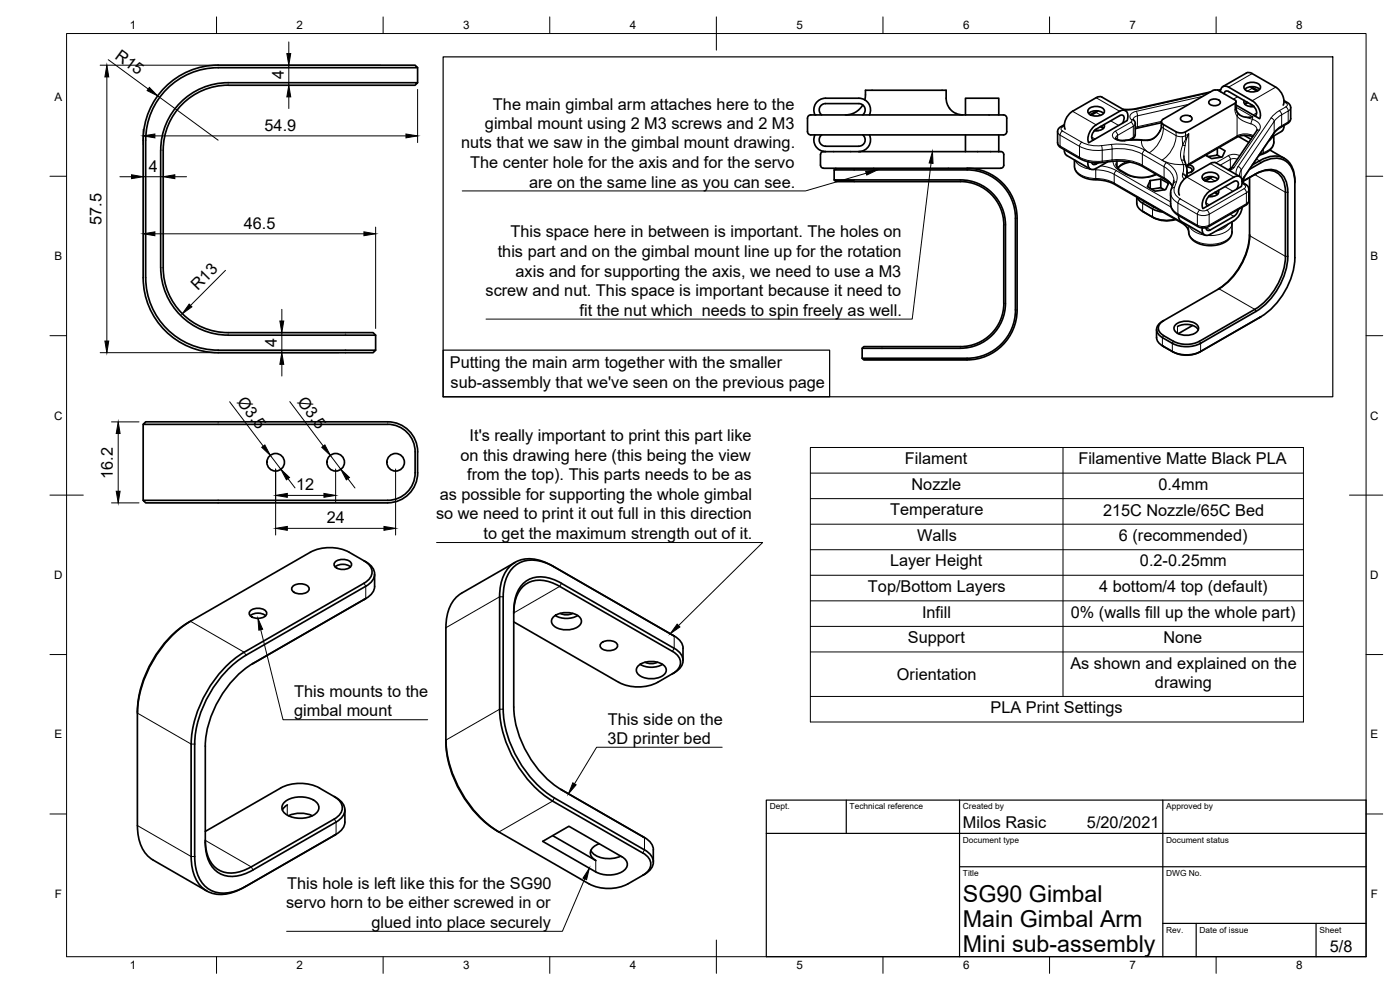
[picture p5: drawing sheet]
<svg xmlns="http://www.w3.org/2000/svg" width="420mm" height="297mm" viewBox="0 0 420 297" stroke-linecap="round" stroke-linejoin="round" font-family="sans-serif">
<!-- layer: Visible -->
<g fill="none" stroke="#000" stroke-width=".51">
<path d="M65.5 19.6h59.1l.7 .7h-59.8a21.7 21.7 0 0 0-21.8 21.8v41.2M65.5 19.5a22.5 22.5 0 0 0-22.5 22.6v41.2M125.3 20.3v4.5M243.3 34.5h57.8M243.3 34.5a1.01 1.01 0 0 0-1 1v4a1.71 1.71 0 0 0 2.2 1h55.8a1.54 1.54 0 0 0 1.9-1l-.1-4a.97 .97 0 0 0-1-1M246.6 34.5a1.89 1.89 0 0 1-.6-2.1 1.89 1.89 0 0 1 1.7-1.3h10.1a1.89 1.89 0 0 1 1.7 1.3 1.89 1.89 0 0 1-.6 2.1M258.9 31.5a6.1 6.1 0 0 1-5.2 3M259.5 30l.2-2.9h24.3v2.4a5 5 0 0 0 2.9 4.6M260.9 34.5a3.5 3.5 0 0 0-3.1-5h-10.1a3.5 3.5 0 0 0-3.1 5M287 34l2 .5M289.8 34.5v-5h9.9v5M319.4 37.4l-1.4 .9-.6 .8 .1 4.3 .7 .8 6 3.4 2.2 .9 2.1 .3 8-.5 4 .7 2.1 .8 7.1 4 1.2 .9 .9 1.2"/>
<path d="M326.7 34a3.6 3.6 0 0 1 4.5 0M326.8 32.7a3.4 3.4 0 0 1 4.6 .3 1.57 1.57 0 0 1-1.8 1.8h-1.3a1.43 1.43 0 0 1-1.4-.6 1.43 1.43 0 0 1-.1-1.5zM328.5 39.1l1.2 .1M329 29.3l-7.1 4.1a4.9 4.9 0 0 0-2.2 5.4M329 33.7l-1.5 .9M329 37.5a4.9 4.9 0 0 0-2.3 5.3M329 38.8a2.47 2.47 0 0 0-1.1 3.1l.2 .1M329.2 33.3l-2 1.1M329.5 33.3l-.5 .4M330.2 38l.8 .6M330.4 37.9l.8 .5M330.7 29.1l7.1 4.1"/>
<path d="M330.7 29.1l-.6-.1-1.1 .3M331.4 37.4a1.6 1.6 0 0 1-1.9 1.8h-1.1M336.8 37l.5-1.3a.86 .86 0 0 0-.2-1 .86 .86 0 0 0-1.1 0l-7 4.1M338.1 36.2l-11.3 6.6M338.3 36.2a2.21 2.21 0 0 0-.9-3.1l-1.4 .3-7 4.1M340.1 35.8l.6 1.1v3.6l-.4 .8-.9 .6M348.6 36.8l-7.9 1.8M348.6 36.5l-.1 1.9-.6 1.3-1.1 1.3-1.3 .8-1.1 .2-4.2-.1-3.6 .2-1.1-.2-.7-.5M349.1 35.7a.86 .86 0 0 0-.5 .8 .86 .86 0 0 0 .5 .8M354.5 35.1a2.28 2.28 0 0 1 3.2 .3 1.51 1.51 0 0 1-2 1.2 1.05 1.05 0 0 1-1.1-.3 1.05 1.05 0 0 1-.1-1.2zM362.9 30.3a2.28 2.28 0 0 1 3.3 .3 1.51 1.51 0 0 1-2 1.1 1.05 1.05 0 0 1-1.1-.3 1.05 1.05 0 0 1-.2-1.1zM363.3 27.6l-22.1 5-2.1 .2h-2"/>
<path d="M366.3 26.9l-.8 .2M367 26l7.1-4.1 .6-.2 1.1 .4 7.1 4a4.9 4.9 0 0 1 2.2 5.4M368.7 27.5l7.1 4a2.47 2.47 0 0 1 1.1 3.1l-.3 .2M368.7 26.1l7.1 4.1a4.9 4.9 0 0 1 2.2 5.4M368.7 27.5a.8 .8 0 0 0-.9-.1 .8 .8 0 0 0-.4 .7M368.7 26.2a1.5 1.5 0 0 0-1.7-.2 1.5 1.5 0 0 0-.7 1.5M370.9 32.1l.2 1.1 .9 1.2M370.9 30.6l-.3 .4-15.2 8.7-1 .2-1-.2-4.3-2.4M370.9 30.6v-.4l-5.5-3.2h-1l-15.3 8.7M370.9 31.5l7 4M370.9 30.6v2M371.9 34.4l2 .8 2-.2"/>
<path d="M373.4 30.1a1.6 1.6 0 0 0 1.9 1.9h1M373.6 26.8a3.6 3.6 0 0 1 4.4 0M373.6 25.4a3.4 3.4 0 0 1 4.6 .4 1.57 1.57 0 0 1-1.8 1.7h-1.2a1.43 1.43 0 0 1-1.5-.5 1.43 1.43 0 0 1-.1-1.6zM374.4 30.7l-.8 .5M374.5 30.8l-.8 .6M375.3 26l1.9 1.3M375.6 26l1.9 1.2M376.3 31.9h-1.2M377.3 38.9l-7.8 11.7-.8 .4M385.3 30.2l1.5 .8 .5 .9-.1 4.3-.4 .6-3.2 1.9-1.1 1.1-9.8 14.3M385.3 37.6l-.1 .9-.3 .7-3.4 2M244.6 40.5a3.5 3.5 0 0 0 3.1 5"/>
<path d="M246.6 40.5a1.91 1.91 0 0 0-.6 2.1 1.91 1.91 0 0 0 1.7 1.3h10.1a1.89 1.89 0 0 0 1.7-1.3 1.89 1.89 0 0 0-.6-2.1M247.7 45.5h10M247.7 45.5a1.23 1.23 0 0 0-1.4 .9l-.1 3.2a1.78 1.78 0 0 0 2.3 .9h50.8a1.52 1.52 0 0 0 1.9-.9v-3.2a1.19 1.19 0 0 0-1.5-.9M250.3 51v3M250.8 50.5l-.5 .5h39.9M257.7 45.5h42M260.9 40.5a3.5 3.5 0 0 1-3.1 5M289.8 40.5v5M290.2 51a14.5 14.5 0 0 1 14.5 14.5l.1 27.5a14.5 14.5 0 0 1-14.6 14.5M290.2 50.5a15 15 0 0 1 15 15v27.5a15 15 0 0 1-15 15M299.7 40.5v5M319.4 44.9l.1 .9 .6 .8 7.1 4.1"/>
<path d="M322.5 48l.1 2.6 .6 1.2 1 .9 2.5 1 4.9 .5 2.9 1.1 20.7 12 1.2 1.2 .6 2.2 .4 .8 1 .9 1.2 .6 1.6 .5 2.4 .2 2.4-.4 1.9-.8 1.1-1 .6-1.1 .1-3.8M326.5 48.5a1.61 1.61 0 0 0 .4 2 1.61 1.61 0 0 0 2.1 0M327.7 48.7a.78 .78 0 0 0 .5 .7 .78 .78 0 0 0 .8-.2l.6-.3M332.4 48.6l-3.4 2M334.9 49.2l.4 1.1 .9 .8 2.5 1.4 1.3 .4 1.6 .3h2l1.7-.3 1.6-.7M339.2 48.6l-2.3 .8-1.4 1.1M341.2 59.1a3.8 3.8 0 0 0 .8 3.6l.9 .7a14.1 14.1 0 0 0 5.1 2.5l2.4 .2 2.4-.3M341.3 59.2l1.1 1.5 3.5 2 1.4 .6 1.7 .3M345.2 54.2l3.2-.5 2.3 1.3-.9 1.9-3.1 .5-2.4-1.4zM345.2 54.2v2.3M348.4 53.7v2.6l-2.8 .5M348.4 56.3l1 .6"/>
<path d="M352.3 54.1l-1 3.5v3.8l.5 1.4 1.7 1.7 6.1 3.5 1.3 .4 1.8-.4 11.3-6.5 .5-.5 .3-.8v-3.7l-.5-.8-1.5-1.2M355.3 46.8l.1 .9 .8 2.6 .1 2.8M356.1 50l1.2 .4a.71 .71 0 0 1 .1 1.3M356.8 49.4a1.16 1.16 0 0 1 1.3 .7 1.16 1.16 0 0 1-.3 1.3l-1.5 .5M361 53.8a3.6 3.6 0 0 1 4.5 0M361.1 52.4a3.4 3.4 0 0 1 4.6 .4 1.57 1.57 0 0 1-1.8 1.7h-1.3a1.43 1.43 0 0 1-1.4-.5 1.43 1.43 0 0 1-.1-1.6zM362.2 46.4v.3M362.8 58.9h1.1M363.2 49.1l-7 4a4.9 4.9 0 0 0-2.3 5.4M363.3 49.1l1.1-.4 .6 .2 7.1 4.1M363.3 57.2a4.9 4.9 0 0 0-2.3 5.4M363.3 58.5a2.47 2.47 0 0 0-1.1 3.1l.2 .2"/>
<path d="M363.5 53l-2 1.2M363.8 53l-2 1.3M364.5 57.8l.8 .6M364.7 57.7l.8 .5M365.3 44.5v2.1l-2.7 .4M365.3 46.6l1.1 .6M365.7 57.1a1.6 1.6 0 0 1-2 1.9h-1M365.9 44.2l1.8 1.1-.9 1.8-3.2 .5-1.8-1M369.3 50.7l-.5 .3M371.1 56.8l.5-1.3a.86 .86 0 0 0-.2-1 .86 .86 0 0 0-1.1 0l-7.1 4M371.7 40.9l3.1 1.8M371.9 52.7l.1 .2"/>
<path d="M372.4 56l-11.3 6.5M372.6 55.9a2.21 2.21 0 0 0-.9-3.1l-1.4 .3-7.1 4.1M373.4 40.6l2 1.2M373.5 53l-.7 1.5a18.4 18.4 0 0 1 7.6-3.6 5.3 5.3 0 0 1 6 5.4l.1 20.6a21.1 21.1 0 0 1-9.6 16.5l-16.6 9.6a9.4 9.4 0 0 1-8.5 0 8 8 0 0 1-4.5-3.3 2.72 2.72 0 0 1 1.9-3.5l16.6-9.6a20.3 20.3 0 0 0 9.2-15.9M375 50.8a14.7 14.7 0 0 1 8.2-3.3 5.8 5.8 0 0 1 5.3 5.9l.1 1.4M375 53.2v17.5M375.9 49.5a13.7 13.7 0 0 1 6.8-2.7 5.7 5.7 0 0 1 5.6 5l.3 2.6v22.9a22.6 22.6 0 0 1-10.3 17.8M376 41l-2.6-.4-2.2 .5-15.1 8.8M376.6 52.3a5.7 5.7 0 0 1 8.1 1 7.9 7.9 0 0 1 1.1 4.4v19.2a20.3 20.3 0 0 1-9.2 15.9l-16.6 9.6a8.6 8.6 0 0 1-7.8 0l-3-1.7M381.1 45l4.4 2.5M382.3 40.8v2.1l-.8 1.7-1.5 1.2-2.2 .9M342.9 63.4l.4 .2"/>
<path d="M342.9 60.1l3.8 2.2M343.3 63.6a12.8 12.8 0 0 0 5.2 2.5l2.7 .1 1.6-.4M343.3 63.6h.1M353.7 64.6l.1 .9 .6 .9 7.1 4.1M360.8 68.4a1.59 1.59 0 0 0 .5 1.9 1.59 1.59 0 0 0 1.9 0M361.9 68.3a.8 .8 0 0 0 .5 .8 .8 .8 0 0 0 .8-.1M370.3 66.2l-7.1 4.1M371.6 62.8l-.6 1.4-.7 .7-7.1 4.1M372.8 62.2l-.6 2-.9 1.2-1 .8M375 70.3a21.1 21.1 0 0 1-9.4 16.4M43 83.3a22.5 22.5 0 0 0 22.5 22.5h46.5l.7-.7h-47.2M43.7 83.3a21.7 21.7 0 0 0 21.8 21.8"/>
<path d="M347.1 98.9l.2 3.3 .6 .8 1 .7M349.2 96.2a2.36 2.36 0 0 0-1.6 2.2 2.36 2.36 0 0 0 1.6 2.3M352.9 97.4a5.2 5.2 0 0 1 6.6 .4 1.79 1.79 0 0 1-1.5 2.5 5.2 5.2 0 0 1-5.5-1.1 1.39 1.39 0 0 1 .4-1.8zM353.4 98a4.9 4.9 0 0 1 6.2 1M357.9 97.6l-4.3 2.5M378 95.2v.1M378.3 95.1l-18.3 10.6a8.6 8.6 0 0 1-7.8 0l-3.4-2M378.4 95.1l-.4 .2M112.7 100.6l-.7-.8h-43.5a19.5 19.5 0 0 1-19.5-19.5v-35.2a19.5 19.5 0 0 1 19.5-19.5h56.1l.7-.8h-56.8a20.3 20.3 0 0 0-20.3 20.3v35.2a20.3 20.3 0 0 0 20.3 20.3h44.2v4.5M258.7 104.5a2.34 2.34 0 0 1 2.4-.5h27.2a13 13 0 0 0 12.9-13l.1-23.5a13 13 0 0 0-13.1-13h-35.5a2.38 2.38 0 0 1-2.4-.5h38a13.5 13.5 0 0 1 13.5 13.5v23.5a13.5 13.5 0 0 1-13.6 13.5h-29.5v3M290.2 107.5h-31.5a2.34 2.34 0 0 0 2.4 .5h29.1M348.8 103.8a12.7 12.7 0 0 0 6.4 2.6l2.7-.1 2.4-.8"/>
<path d="M349.2 103.9h.1M43 127.3v22.8M125.3 135.6v6.3M125.3 135.6a9 9 0 0 0-9-9h-72.6l-.7 .7h73.3a8.2 8.2 0 0 1 8.3 8.3v6.3a8.3 8.3 0 0 1-8.3 8.2h-73.3l.7 .8h72.6a9 9 0 0 0 9-9M87.9 175.9a3.6 3.6 0 0 1 4.8 .4 1.58 1.58 0 0 1-1.7 1.8 2.81 2.81 0 0 1-3.5-1.4zM100.6 170.1a3.8 3.8 0 0 1 4.6 0M100.6 168.6a3.6 3.6 0 0 1 4.8 .4 1.58 1.58 0 0 1-1.7 1.8 2.81 2.81 0 0 1-3.5-1.4zM109.2 168.3a19.7 19.7 0 0 0-7.4-3.7 12.9 12.9 0 0 0-8.7 1.1l-36 20.7a35.2 35.2 0 0 0-15.9 27.6M109.2 179.9l-33.5 19.3M109.3 168.3a3.5 3.5 0 0 1 2.4 3.3 3.5 3.5 0 0 1-2.4 3.4l-36 20.7a35.1 35.1 0 0 0-15.9 27.5M109.3 168.3l.5 .3M109.3 179.9h.1"/>
<path d="M109.8 179.6l-33.9 19.5a31.6 31.6 0 0 0-14.3 24.8v28.8a9.7 9.7 0 0 0 5.2 9.8 10.5 10.5 0 0 0 9.1-1.5l25-14.3M109.8 168.6a3.7 3.7 0 0 1 1.6 6.1l-1.6 1.2-36 20.7a34 34 0 0 0-15.4 26.6M112.4 172.2v3.7M112.4 175.9a4.9 4.9 0 0 1-3.1 4M149.9 179.1v33.7M154.6 168.7l-16.1 9.3a10.7 10.7 0 0 0-4.6 9l-.1 35.7a33.9 33.9 0 0 0 15.9 26.9M165.8 169.8l36.5 21M165.8 169.8a11.1 11.1 0 0 0-11.7-.8 11.6 11.6 0 0 0-4.2 10M166.4 170.1a10.8 10.8 0 0 0-10.9-1 10.9 10.9 0 0 0-4.5 10v33.7a34 34 0 0 0 15.4 26.6l27 15.6a3.7 3.7 0 0 1 1.6 6.1l-2.1 1.5a3.5 3.5 0 0 0 2.4-3.3 3.5 3.5 0 0 0-2.4-3.4l-27.1-15.5M57.1 186.4a33.7 33.7 0 0 0-15.9 26.9M75.1 184.7a3.8 3.8 0 0 1 4.6 0M75.1 183.3a3.6 3.6 0 0 1 4.9 .3 1.58 1.58 0 0 1-1.7 1.9 2.81 2.81 0 0 1-3.5-1.5z"/>
<path d="M154.2 186.6l31.5 18.1a12.9 12.9 0 0 0 11.7 0l4.4-2.6M154.2 183.9a9.4 9.4 0 0 1 4.5-9.2 9.8 9.8 0 0 1 9.3 1.2l33.8 19.5a3.5 3.5 0 0 1 2.4 3.4 3.5 3.5 0 0 1-2.4 3.4M166.2 185a6.4 6.4 0 0 1 8 .4 1.88 1.88 0 0 1-1 2.8 6.4 6.4 0 0 1-7.4-.8 1.69 1.69 0 0 1 .4-2.4zM166.6 184.7a6.9 6.9 0 0 0 6.8 0M168.1 184l1.6 .5 1.2-.1 1-.4M180.4 193a3.6 3.6 0 0 1 4.9 .3 1.58 1.58 0 0 1-1.7 1.8 2.81 2.81 0 0 1-3.5-1.4zM191.7 199.6a6.4 6.4 0 0 1 7.9 .5 1.88 1.88 0 0 1-1 2.8 6.4 6.4 0 0 1-7.3-.9 1.69 1.69 0 0 1 .4-2.4zM192.1 199.3a6.9 6.9 0 0 0 6.7 0M193.6 198.7l1 .3 1.2 .1 1.5-.4M201.8 190.5l.6 .3M202.4 190.8l1.2 .9 1.2 1.6 .2 1.2v3.7M41.2 213.4v34.3a11.5 11.5 0 0 0 4.7 10.3l16.1 9.3"/>
<path d="M149.9 212.8a35.2 35.2 0 0 0 16 27.5M201.8 202.1a4.3 4.3 0 0 0 3-5 5.2 5.2 0 0 0-2.4-2.6l-33.9-19.5a9.6 9.6 0 0 0-11-.3 10.6 10.6 0 0 0-3.3 8.6v28.9a31.7 31.7 0 0 0 14.3 24.8M57.4 223.3v33.7a11.1 11.1 0 0 0 5.2 10.6 11.5 11.5 0 0 0 10.7-1.4l27.6-15.9M58.4 223.3v33.7a10.9 10.9 0 0 0 4.5 9.9 10.8 10.8 0 0 0 10.9-1M84.2 236.5l-22.6 13M84.2 236.4a12.9 12.9 0 0 1 11.7 0M95.9 236.5l4.4 2.5a3.5 3.5 0 0 1 2.4 3.4 3.5 3.5 0 0 1-2.4 3.3l-24.9 14.4M100.4 239a4.3 4.3 0 0 1 2.9 5.1 5.2 5.2 0 0 1-2.4 2.5M133.8 222.1a35.2 35.2 0 0 0 15.9 27.5l27.1 15.6a12.9 12.9 0 0 0 11.6 0l4.5-2.6M168.3 236.8l25.8 14.9 1.5 1.6 .5 1.7M61.6 252.1a9.4 9.4 0 0 0 4.6 9.2 9.8 9.8 0 0 0 9.2-1.2M85.5 240.5a7.8 7.8 0 0 1 9.8 .6 2.33 2.33 0 0 1-1.2 3.5 8 8 0 0 1-9.1-1.1 2.09 2.09 0 0 1 .5-3z"/>
<path d="M86.2 241.5l-1 .9-.4 .6M86.6 244.7a8.9 8.9 0 0 1 7.1 0M100.9 250.3l-.6 .3M103.5 243v3.7M103.5 246.7l-.5 1.7-.9 1-1.2 .9M162.9 252.4l7.8-4.5 15.9 9.2a2.38 2.38 0 0 1 1.7 2.2 2.38 2.38 0 0 1-1.6 2.3 8.7 8.7 0 0 1-7.9 0zM165.9 250.7l12.9 7.5a2.36 2.36 0 0 1-1.6-2.1 2.36 2.36 0 0 1 1.4-2.3l1.3-.6M177.3 255.2a6.3 6.3 0 0 0 6.5 2.4l2.5-.7M192.9 251l.6 .3M196.1 255v3.7"/>
<circle cx="82.7" cy="138.7" r="2.64"/>
<circle cx="100.7" cy="138.7" r="2.64"/>
<circle cx="118.7" cy="138.7" r="2.64"/>
</g>
<!-- layer: Visible Narrow -->
<g fill="none" stroke="#000" stroke-width=".3">
<path d="M317.4 39.5l.2 .6 .5 .4M318.3 38l.5 .1M318.8 39.3l5.9 3.4a10 10 0 0 0 5.9 1M318.8 39.3l-.5 .5-.2 .7M318.8 38.1l-.4 .5 .4 .7M319.4 37.8l-.6 .3M321.9 33.4l7.1 4.1M329 33.7l1.4 .9M329 29.3l7 4.1M333.3 36.2l2.4 1.4M334.7 39.4l.5 .5 .2 .7M334.7 39.4a1.35 1.35 0 0 0-.8 1.4 1.35 1.35 0 0 0 1.1 1.2l1.2 .3h1.2"/>
<path d="M339.4 36.7l-4.7 2.7M339.6 35.9l.1 .4-.3 .3 .5 .6 .2 .7 .6-.8M339.6 35.9l.6 .1M341 33.4a1.59 1.59 0 0 0-1.6 .8 1.59 1.59 0 0 0 .2 1.7M341 33.4l.4 1.3M341.3 32.5l.2 .2-4.1 .3M341.4 34.8v3.2M341.4 34.8l-.8 .3-.5 .7M341.4 38l-.7 .3M341.4 38l-.2 .5M348 39.6l-.9 1.2-1.3 1.1-1.1 .3h-2.1M348 39.5h.1"/>
<path d="M348.2 39.2l-.2 .4M348.3 38.8l-.3 .7M348.6 37.7l.5 .8a9.4 9.4 0 0 1-4.2 7.3l-1.2-.9a3.2 3.2 0 0 1-1.1-2.7M348.6 36.4l-7.2 1.6M349.1 37.3v1.2l3.9 2.2M353 39.5v1.2M355.8 39.5v1.2l1-.6-.9 1.7M356.9 31.3l-15.5 3.5M360.5 29l-19.5 4.4M360.9 28.9l-.3 .2M362.7 27.9l-21.2 4.8M366.3 27.1l-.5 .1"/>
<path d="M370.6 31v2M370.6 33l.3-.4 .2 .8 .4 .6M370.6 33l.3 1.2 .4 .6 .2-.8 .4 .4M370.9 32.2l5 2.8v.8l-2-.6M371.4 29l-1.2 .7M375.4 37.2l-2.5-1-1.6-1.4v6M375.4 37.2l1.4 .7 .5 1M375.8 26.5l-1.4 .8M375.8 22.1l-7.1 4M375.9 35.8a2.32 2.32 0 0 1 2 3.2l-.8 .3M375.9 35.8l-.5 1.3M377.1 33.9l-1 .6"/>
<path d="M377.9 39.1l-7.6 11.2M381.5 35.4l-9.9 14.6M381.5 35.4a1.19 1.19 0 0 1 .9 1M382.4 39.7v-3.3l-9.9 14.6M382.4 39.7l-9.7 14.3M382.4 39.7l-.1 .3M382.9 26.1l-7.1 4.1M383.9 33.2l.5 .5 .2 .7M383.9 33.2l-1.4 1-1 1.2M384.4 38.2l.2-.5-1.3 .9-.9 1.1M384.6 34.4l2-1.1v3.3M384.6 34.4v3.3l2-1.1"/>
<path d="M384.6 34.4l-1.3 .9-.9 1.1M385.3 30.5l.6 .3M385.9 32.1l-2 1.1M385.9 30.8l.4 .5-.4 .8M385.9 32.1l.5 .5 .2 .7 .6-.5 .2-.5M386.4 30.8h-.5M386.6 36.6l-.2 .4M387.4 35.6l-.2 .5-.6 .5M317.4 42.8l.2 .5 .5 .5M318.1 43.8l.2 .5M318.1 43.8l5.9 3.4M318.1 40.5l5.9 3.4"/>
<path d="M318.1 40.5v3.3M322.5 49.8a4 4 0 0 0 3.1 3.2l3.3 .6M322.6 48.1a6.6 6.6 0 0 0 6.3 2.8M324 47.2a11.3 11.3 0 0 0 6.8 1.1M324 43.9a11.3 11.3 0 0 0 6.8 1.2M324 47.2l.2 .4M324 43.9v3.3M324.7 42.7l-.5 .5-.2 .7M327.6 41.1l1.1 .6M328.2 48.8l.8 .4M328.8 51v2.6M328.9 53.6v.3"/>
<path d="M328.9 50.6v.3M328.9 51a11.5 11.5 0 0 1 5.5 1.3M328.9 53.6a9.5 9.5 0 0 1 5.5 1.5l.2 .2M330.3 49.8l2.2 .4 2.5 1M330.6 43.7a19 19 0 0 1 12.9 1.4l6.6 3.7M330.6 43.7l.2 1.4M330.8 48.3l-.1 .5M330.8 45.1v3.3M333.6 43.3l.2 1.4M333.8 48l-.1 .4M333.8 48l-3 .4M333.8 44.7l-3 .4"/>
<path d="M333.8 44.7v3.3M333.8 48a15.3 15.3 0 0 1 9 1.6M333.8 44.7a15.3 15.3 0 0 1 9 1.6M334.1 48.4a3.4 3.4 0 0 0 2 2.9M334.4 52.3v2.6l20 11.5M334.4 52.3l17.1 9.9M335 51.2l16.3 9.4M335 51.2l-.4 .5-.2 .6M335.2 48.3l-.2 .9M335.2 48.3l.1 1.9M335.4 40.6l-.6 .8M336.1 51.3l1.6 .9"/>
<path d="M336.5 51.2l-.4 .1M337.3 42.1l.1 .2M337.7 52.2a10.9 10.9 0 0 0 9.5 .2M337.8 42.1l.1 .1M337.9 42.2l-.5 .1M338.1 52.2h-.4M338.3 48.5l-1.7 .8-1.2 1.1M340.1 41.2v-3.3l-4.7 2.7v1.3M340.1 41.2l-1.4 .8M340.1 41.2l-.2 .4M340.7 40.3l-.6 .9M342.6 42.2h-4.7"/>
<path d="M342.7 42l-.1 .1M342.8 49.6l.2 .4M342.8 46.3v3.3l6.6 3.7M342.8 46.3l6.6 3.7M343.5 45l-.5 .6-.2 .7M344.7 42l-.3 .2M349.4 53.3l.2 .5M349.4 50v3.3M349.4 53.3l1.5 1.1 1 1.3M349.4 50a5 5 0 0 1 2.9 4.1M350.1 48.8l-.5 .5-.2 .7M350.1 48.8a5 5 0 0 1 3 5.8"/>
<path d="M351.3 57.7v1.3M352.5 56.3a2.79 2.79 0 0 0 1.7 3.4l-.5 .5-.2 .7-1.4-1.2-.6-.9-.2-1M352.5 56.3l-.6 .1-.4 .4M353 40.7l1.8 .3M353 40.7a9.4 9.4 0 0 1-4.3 7.3 11.9 11.9 0 0 0 6.4 1.4M353.1 54.6l-.7 1.7M353.1 54.6l-.6 .1-.4 .4M354.2 59.7l5.9 3.4M354.6 48.1l.5 1.3M354.6 48.1h.6l.3 .2M354.8 41l1-.3 .1 1.1M354.8 41l.2 2.5"/>
<path d="M354.9 52.4a.94 .94 0 0 1 1 .9l.1-.3v.3M354.9 52.3a1.2 1.2 0 0 0 .5 1.4M354.9 43.6l-.6 2.3 .3 2.2M355 43.6h.7M355 52.1l-.1 .3M355.1 49.4l.1 1.3-.2 1.4M355.1 49.4l.6 .1 .4 .4M355.3 46.8l.6-4.3 .9-2.4v9M355.9 41.8l-1 1.8M355.9 41.8l.2 .1M356.2 53.1l7 4.1M356.3 51.3l-.3 1.7a1.06 1.06 0 0 0-1-.9"/>
<path d="M356.8 49.1l-.8 .6M356.8 49.1l-.2 .5M363.2 53.5l1.5 .8M363.2 49.1l7.1 4M366.2 49.6l3.1-1.8v2.6l-.8 .5M367.6 56l2.4 1.4M368.6 46.7a3.7 3.7 0 0 1 3.5 0M369.7 50.3l-.4 .1-.2 .4M370.3 50.3l-.8 .2M370.3 50.3l-1.3 .9M371.3 40.8l-14.5 8.3M371.3 40.8l-.2 .4"/>
<path d="M371.4 47.8l-1.3-.2-.8 .2-.2-.6-.5-.5-3.7 2.2M371.6 50l-.5 .9-.1 1.4M371.6 50a1.19 1.19 0 0 1 .9 1M372.5 51v2.4M372.5 51l-.5 1.7M372.8 55l.6 .4h.5M373.3 53.3l-.5 1.1M373.4 56.6l.5 .5 .2 .7 .5-.4 .2-.6M373.4 55.4a.63 .63 0 0 1 .4 .6 .63 .63 0 0 1-.4 .6l-11.2 6.5M376.2 40.7l-1.4-.4-1.5-.1-2 .6M376.9 52.1l-.3 .3 9.2 5.3h.7M377.1 47.7l.9 .6 .3 .6"/>
<path d="M379.1 44.7v1.1l-1 .4M382.1 40.8l-.7 1.1-.7 .6M382.3 42.6a3.8 3.8 0 0 1-3.2 3.2l-.1 .4M343.3 60.4l-.4 .6v2.4l.4 .2M346.2 62.1l-.3 .6v2.4l.3 .2M351.3 61.1l.4 1.5 1.8 1.6M353.5 60.9l5.8 3.4v3.2l-5.8-3.3zM353.5 64.2l.2 .4M354.4 66.4l1.1 .8 .8 .9 .4 1.5M354.4 66.4l.2 .4M356.7 67.7v1.9M356.8 69.6h.1"/>
<path d="M359.8 63.3l.3-.3 .8 .3 .9-.1a.86 .86 0 0 1 1.1 1.1l-1.1 .3-1.9-.1-.5-.2zM361.9 60.9l1.1 .6M362 68.3l1.2 .7M362.9 64.3v3.2M362.9 67.5l-.2 .5M362.9 67.5l-1.8 .5-1.7-.5 .2 .5M368.6 67.2l-.7 .8-1 .7-1.9 .6M369.2 64.3l1.1 .6M369.8 66.9a4.8 4.8 0 0 1-4.7 3.6 8.7 8.7 0 0 1-7.8-2.1l-.4-.6M369.8 69.6a4 4 0 0 1-3.2 3.2 8.9 8.9 0 0 1-9.4-1.9l-.5-1.3M374.1 61.1v-3.2l-11.2 6.4M374.1 61.1l-11.2 6.4"/>
<path d="M374.1 61.1l-.2 .5M374.8 60.1l-.2 .5-.5 .5M375 70.7l10.8 6.2h.7M353.4 98v2M365.8 86.6l10.8 6.2 .3 .6M378.3 95.1l-.3 .2M349.2 100.7l-.4 .6v2.5l.4 .2M352.2 102.4l-.4 .6v2.5l.4 .2M360 102.4l.3 .6v2.5l-.3 .2M109.2 175l.6 .9v3.7l-.6 .3M151 179.1h-1.1l-16.1 9.2M165.8 169.8l.6 .3"/>
<path d="M168.5 175l-.5 .9-13.8 8M57.1 186.4l16.2 9.3 .5 .9M75.9 199.1h-.1M201.8 190.5l.5 .3v3.7l-.5 .9M41.2 214l16.2 9.3h1M151 212.8h-1.1l-16.1 9.3M166.4 239.4l-.6 1-16.1 9.2M168.4 236.9l.1 .1M41.2 247.7l16.2 9.3h1M61.6 252.1l13.8 8 .5 .9M86.2 241.5v3.1M100.3 245.7l.6 1v3.6l-.6 .3"/>
<path d="M178.8 258.2v3.4M192.9 251l.5 .3v3.7l-.5 .9M73.8 265.9l-.5 .3"/>
</g>
<!-- layer: Border -->
<g fill="none" stroke="#000" stroke-width=".3">
<path d="M20 10.1h390v276.9h-390zM65 5.1v5M115 5.1v5M165 5.1v5M215 5.1v10M265 5.1v5M315 5.1v5M365 5.1v5M15 52.9h5M410 52.9h5M15 100.7h5M410 100.7h5"/>
<path d="M15 148.6h10M405 148.6h10M15 196.4h5M410 196.4h5M15 244.2h5M410 244.2h5M65 287v5M115 287v5M165 287v5M215 282.1v9.9M265 287v5M315 287v5"/>
<path d="M365 287v5"/>
</g>
<!-- layer: TitleBlock -->
<path d="M230 240.1h180v46.9h-180zM230 250h180M254 240.1v9.9M288 240.1v46.9M349 240.1v46.9M288 260.1h122M349 277.1h61M359 277.1v9.9M395 277.1v9.9" fill="none" stroke="#000" stroke-width=".36"/>
<!-- layer: Dimensions -->
<g fill="none" stroke="#000" stroke-width=".3">
<path d="M30.1 19.6h84.2M32.5 17.9l12 8.8M86.7 12.6v3.5M86.7 19.6v6M32.1 23.1v79.2M43 38.8v4.7M47.3 28.8l18.2 13.3M86.7 29.1v3.5M125.3 26.8v16M36 53h3.5M43 53h6M46.5 40.8h75.3"/>
<path d="M52.5 53h3.5M46.5 70.2h62.7M112.7 68.1v30.5M67.7 81.1l-10.5 10.6M84.6 92.8v3.5M84.6 99.8v6M30.1 105.8h71.6M84.6 109.3v3.5M33.5 126.6h8.2M35.5 130.1v17.3M68.9 120.6l10.1 13.3M81.1 136.6l3.2 4.2"/>
<path d="M87 120.5l10 13.3M99.1 136.6l3.2 4.2M33.5 150.9h8.2M82.7 140.7v19.8M86.2 158.5h29M86.2 148.6h11M86.4 143.6l2.1 2.8M100.7 140.7v9.9M104.4 143.6l2.1 2.8M118.7 140.7v19.8"/>
</g>
<g fill="#000" stroke="#000" stroke-width=".3">
<path d="M86.1 16.1h1.1l-.5 3.5zM32.1 19.6l.5 3.5h-1.1zM44.8 26.2l2.5 2.6-3.1-1.6zM86.7 25.6l.5 3.5h-1.1zM39.5 52.4l3.5 .6-3.5 .6zM43 40.8l3.5-.6v1.2zM49 53l3.5-.6v1.2zM121.8 40.2l3.5 .6-3.5 .6zM43 70.2l3.5-.6v1.1zM109.2 69.6l3.5 .6-3.5 .5zM56.8 91.2l.8 .9-2.9 2zM84 96.3h1.2l-.6 3.5z"/>
<path d="M31.5 102.3h1.1l-.5 3.5zM84.6 105.8l.6 3.5h-1.2zM35.5 126.6l.5 3.5h-1.1zM78.5 134.2l1-.7 1.6 3.1zM96.6 134.2l.9-.7 1.6 3.1zM34.9 147.4h1.1l-.5 3.5zM82.7 158.5l3.5-.5v1.1zM82.7 148.6l3.5-.6v1.2zM84.3 140.8l2.6 2.5-.9 .7zM97.2 148l3.5 .6-3.5 .6zM102.3 140.8l2.6 2.5-1 .7zM115.2 158l3.5 .5-3.5 .6z"/>
</g>
<!-- layer: Annotations -->
<path d="M259.8 51.4l3.5-.4-3.2 1.5zM279.8 45.5l.2 3.5-1.2-.1zM77.4 185.6l1.4 3.2-1.1 .3zM203.2 187.3l.8 .8-2.9 2zM171.9 234.9l1 .6-2.3 2.7zM176.9 260.5l-.9 3.4-1-.4z" fill="#000" stroke="#000" stroke-width=".3"/>
<path d="M260 52l-18.3 5.3h-103M279.4 49l-5.6 46.7h-127.9M131 162.8h97.9l-25.3 24.9M78.3 188.9l6.6 27h43.5M216.7 224.2h-37.7l-6.6 11M175.5 263.7l-6.7 15.7h-82.8" fill="none" stroke="#000" stroke-width=".3"/>
<!-- layer: BOM -->
<path d="M243.2 134.3h148v82.3h-148zM319 134.3v74.7M243.2 157.3h148M243.2 149.6h148M243.2 142h148M243.2 172.6h148M243.2 164.9h148M243.2 195.6h148M243.2 187.9h148M243.2 180.3h148M243.2 209h148" fill="none" stroke="#000" stroke-width=".3"/>
<!-- layer: Sketch5 -->
<path d="M133 17.1h267v101.9h-267z" fill="none" stroke="#000" stroke-width=".36"/>
<!-- layer: Sketch6 -->
<path d="M133 105.1h116v13.9h-116z" fill="none" stroke="#000" stroke-width=".36"/>
<g font-size="7">
<text x="289" y="270.6">SG90 Gimbal</text>
<text x="289" y="278.1">Main Gimbal Arm</text>
<text x="289" y="285.5">Mini sub-assembly</text>
</g>
<g font-size="4.9">
<text x="34.3" y="17.3" transform="rotate(36 34.3 17.3)">R15</text>
<text x="85.2" y="23.8" transform="rotate(-90 85.2 23.8)">4</text>
<text x="148" y="32.9">The main gimbal arm attaches here to the</text>
<text x="79.4" y="39.2">54.9</text>
<text x="145.5" y="38.7">gimbal mount using 2 M3 screws and 2 M3</text>
<text x="138.4" y="44.5">nuts that we saw in the gimbal mount drawing.</text>
<text x="44.7" y="51.5">4</text>
<text x="141.1" y="50.4">The center hole for the axis and for the servo</text>
<text x="158.8" y="56.3">are on the same line as you can see.</text>
<text x="30.5" y="67.5" transform="rotate(-90 30.5 67.5)">57.5</text>
<text x="73.2" y="68.6">46.5</text>
<text x="153.2" y="71.2">This space here in between is important. The holes on</text>
<text x="149.4" y="77.1">this part and on the gimbal mount line up for the rotation</text>
<text x="154.7" y="83">axis and for supporting the axis, we need to use a M3</text>
<text x="59.3" y="87.3" transform="rotate(-45 59.3 87.3)">R13</text>
<text x="145.7" y="88.8">screw and nut. This space is important because it need to</text>
<text x="173.9" y="94.7">fit the nut which needs to spin freely as well.</text>
<text x="83.1" y="104.1" transform="rotate(-90 83.1 104.1)">4</text>
<text x="135" y="110.5">Putting the main arm together with the smaller</text>
<text x="135.2" y="116.3">sub-assembly that we've seen on the previous page</text>
<text x="71" y="120.6" transform="rotate(53 71 120.6)">Ø3.5</text>
<text x="89.1" y="120.6" transform="rotate(53 89.1 120.6)">Ø3.5</text>
<text x="140.9" y="132.3">It's really important to print this part like</text>
<text x="33.9" y="143.6" transform="rotate(-90 33.9 143.6)">16.2</text>
<text x="138.2" y="138.2">on this drawing here (this being the view</text>
<text x="271.6" y="139.3">Filament</text>
<text x="323.6" y="139.3">Filamentive Matte Black PLA</text>
<text x="88.9" y="147.1">12</text>
<text x="132" y="150">as possible for supporting the whole gimbal</text>
<text x="140.2" y="144.1">from the top). This parts needs to be as</text>
<text x="273.6" y="146.9">Nozzle</text>
<text x="347.7" y="146.9">0.4mm</text>
<text x="130.9" y="155.9">so we need to print it out full in this direction</text>
<text x="267.2" y="154.6">Temperature</text>
<text x="331" y="154.7">215C Nozzle/65C Bed</text>
<text x="98" y="157">24</text>
<text x="145.1" y="161.7">to get the maximum strength out of it.</text>
<text x="275.2" y="162.3">Walls</text>
<text x="335.8" y="162.3">6 (recommended)</text>
<text x="267.1" y="169.9">Layer Height</text>
<text x="342.1" y="170">0.2-0.25mm</text>
<text x="260.5" y="177.7">Top/Bottom Layers</text>
<text x="329.9" y="177.7">4 bottom/4 top (default)</text>
<text x="276.7" y="185.3">Infill</text>
<text x="321.4" y="185.3">0% (walls fill up the whole part)</text>
<text x="272.5" y="193">Support</text>
<text x="349.2" y="192.9">None</text>
<text x="321.2" y="200.6">As shown and explained on the</text>
<text x="88.3" y="209.1">This mounts to the</text>
<text x="269.2" y="204">Orientation</text>
<text x="346.6" y="206.4">drawing</text>
<text x="88.3" y="214.9">gimbal mount</text>
<text x="297.3" y="214.1">PLA Print Settings</text>
<text x="182.4" y="217.4">This side on the</text>
<text x="182.4" y="223.2">3D printer bed</text>
<text x="289" y="248.5">Milos Rasic</text>
<text x="326.2" y="248.5">5/20/2021</text>
<text x="86.2" y="266.7">This hole is left like this for the SG90</text>
<text x="85.9" y="272.6">servo horn to be either screwed in or</text>
<text x="111.5" y="278.4">glued into place securely</text>
<text x="399.1" y="285.7">5/8</text>
</g>
<g font-size="3.5">
<text x="39" y="8.8">1</text>
<text x="89" y="8.8">2</text>
<text x="139" y="8.8">3</text>
<text x="189" y="8.8">4</text>
<text x="239" y="8.8">5</text>
<text x="289" y="8.8">6</text>
<text x="339" y="8.8">7</text>
<text x="389" y="8.8">8</text>
<text x="16.3" y="30.2">A</text>
<text x="411.3" y="30.2">A</text>
<text x="16.3" y="78">B</text>
<text x="411.3" y="78">B</text>
<text x="16.2" y="125.9">C</text>
<text x="411.2" y="125.9">C</text>
<text x="16.2" y="173.7">D</text>
<text x="411.2" y="173.7">D</text>
<text x="16.3" y="221.6">E</text>
<text x="411.3" y="221.6">E</text>
<text x="16.4" y="269.4">F</text>
<text x="411.4" y="269.4">F</text>
<text x="39" y="290.8">1</text>
<text x="89" y="290.8">2</text>
<text x="139" y="290.8">3</text>
<text x="189" y="290.8">4</text>
<text x="239" y="290.8">5</text>
<text x="289" y="290.8">6</text>
<text x="339" y="290.8">7</text>
<text x="389" y="290.8">8</text>
</g>
<g font-size="2.5">
<text x="231" y="242.9">Dept.</text>
<text x="255" y="242.9">Technical reference</text>
<text x="289" y="242.9">Created by</text>
<text x="350" y="242.9">Approved by</text>
<text x="289" y="252.8">Document type</text>
<text x="350" y="252.8">Document status</text>
<text x="289" y="262.9">Title</text>
<text x="350" y="262.9">DWG No.</text>
<text x="350" y="279.9">Rev.</text>
<text x="360" y="279.9">Date of issue</text>
<text x="396" y="279.9">Sheet</text>
</g>
</svg>
